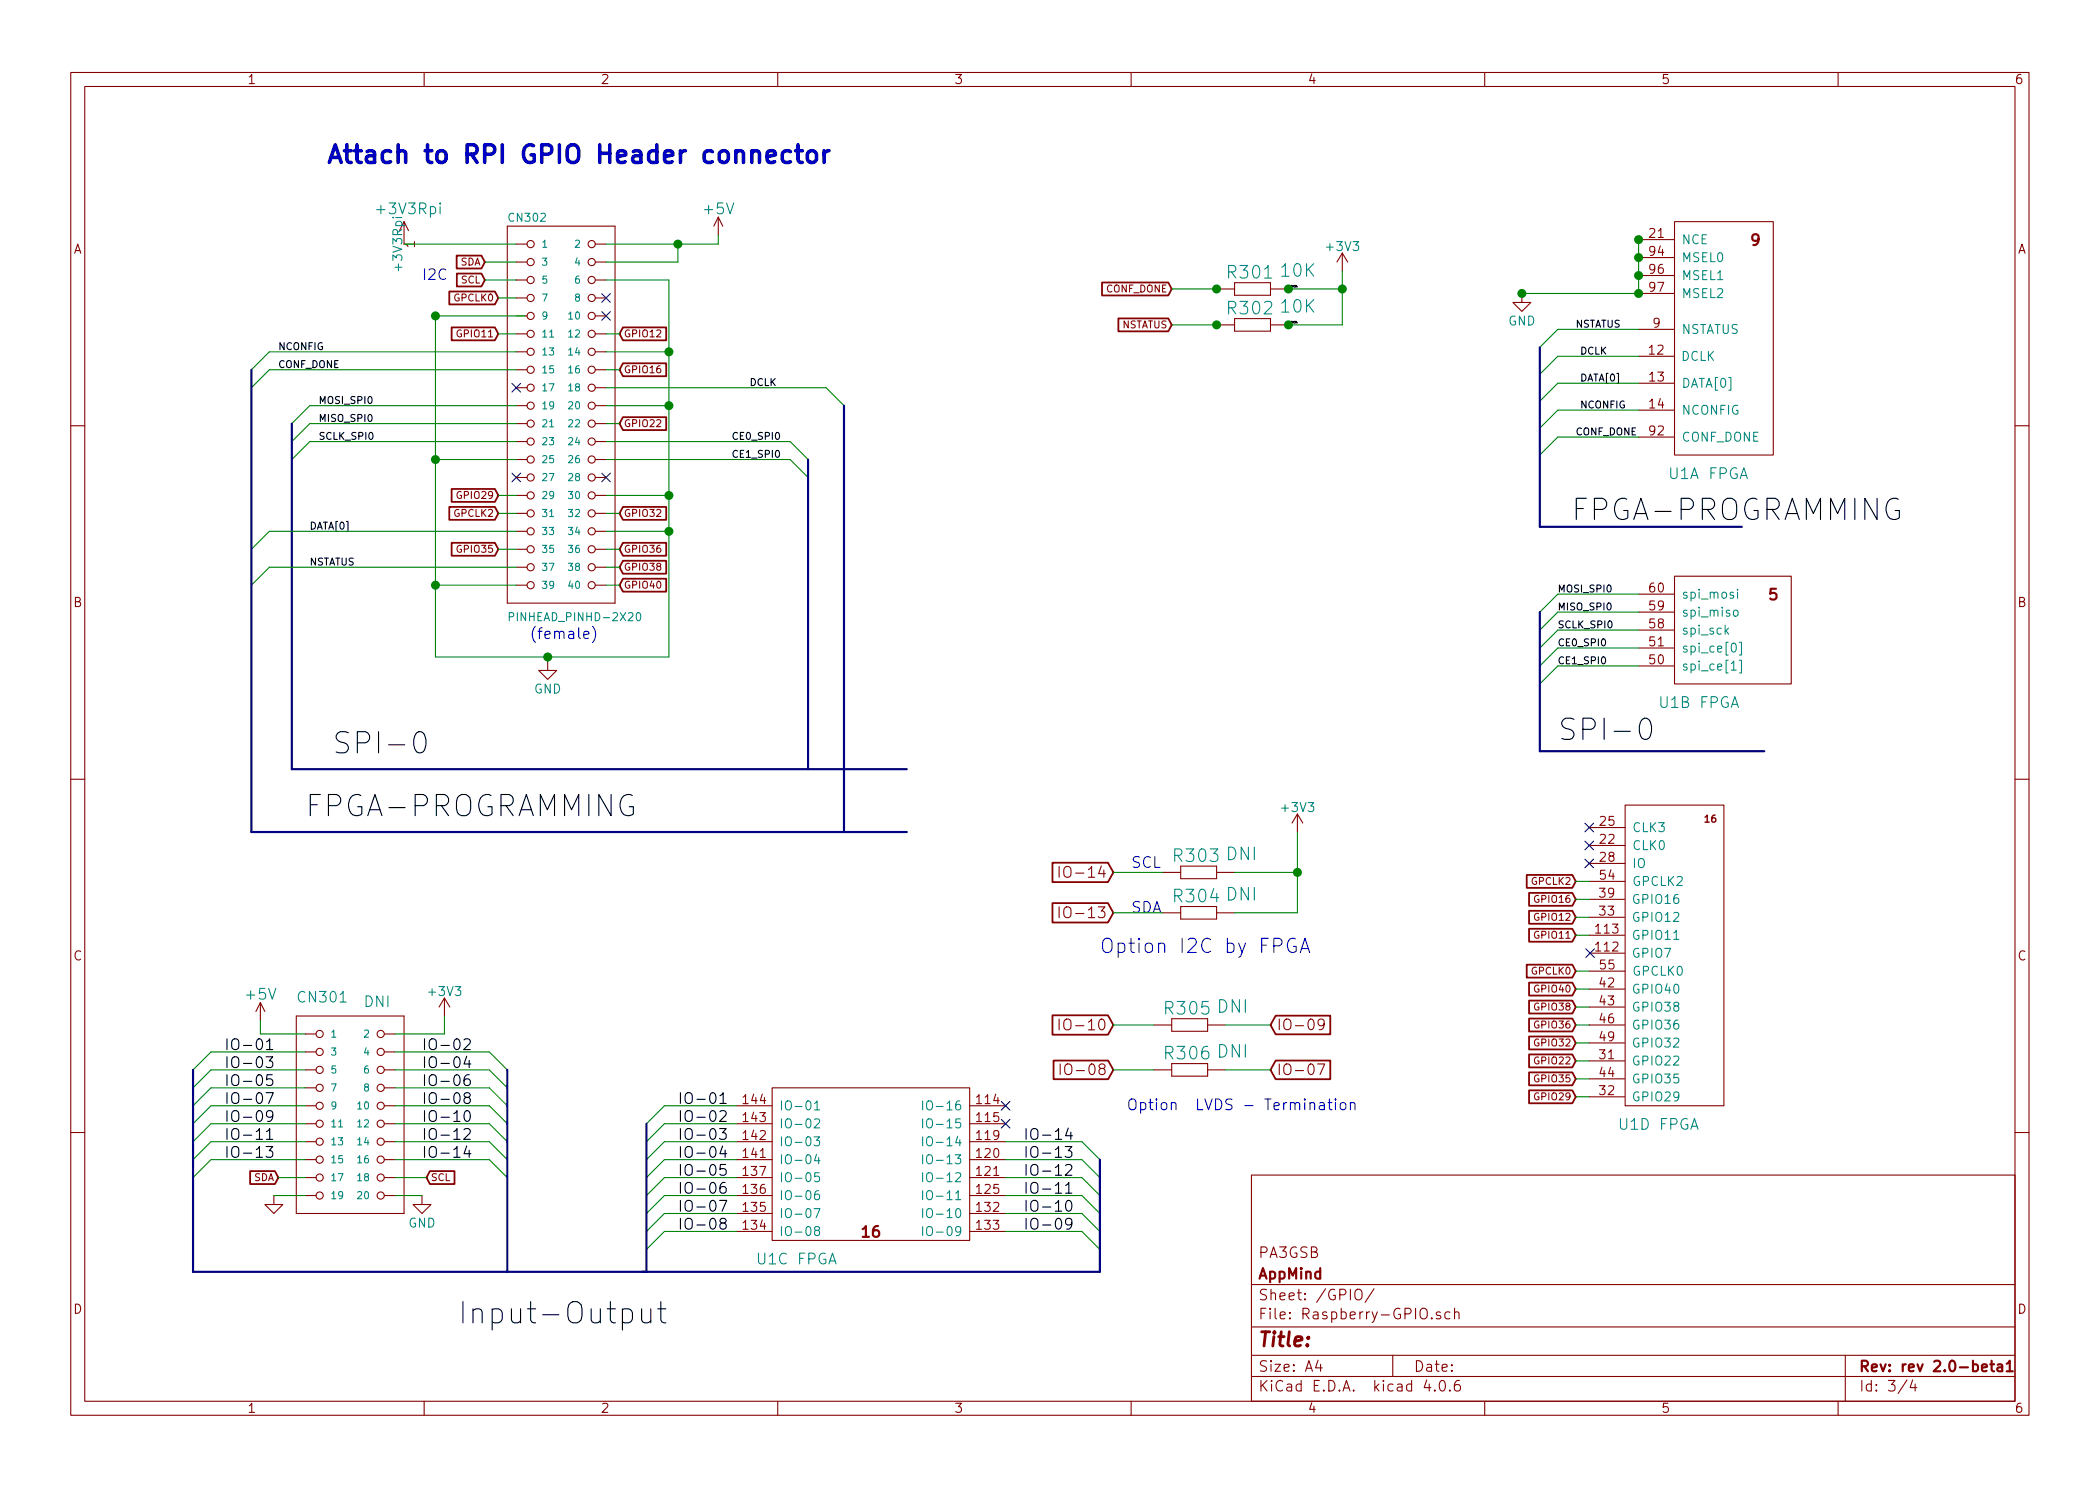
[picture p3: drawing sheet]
<svg xmlns="http://www.w3.org/2000/svg" width="297mm" height="210mm" viewBox="0 0 297 210" stroke-linecap="round" stroke-linejoin="round" font-family="sans-serif">
<g fill="none" stroke="#840000" stroke-width=".15">
<path d="M10 10.3h277v189.9h-277zM12 12.2h273v186.1h-273zM60 10.3v1.9M110 10.3v1.9M160 10.3v1.9M210 10.3v1.9M260 10.3v1.9M57.8 32.6l-.7-1.2v3.1M71.8 32h15.2v53.3h-15.2zM73 34.5h1.5M73 37.1h1.5M73 39.6h1.5"/>
<path d="M84.2 34.5h1.5M84.2 37.1h1.5M84.2 39.6h1.5M101.6 30.7v2.6M101.6 30.7l-.6 1.3M101.6 30.7l.6 1.3M174.6 40h5.1v1.8h-5.1zM189.9 35.8l-.8 1.3M189.9 35.8v2.5M189.9 35.8l.7 1.3M231.8 33.9h5.1M231.8 36.4h5.1"/>
<path d="M231.8 39h5.1M236.9 31.4h13.9v33h-13.9zM73 42.2h1.5M73 44.7h1.5M73 57.4h1.5M73 47.2h1.5M73 59.9h1.5M73 49.8h1.5M73 52.3h1.5M73 54.9h1.5M84.2 42.2h1.5M84.2 44.7h1.5"/>
<path d="M84.2 57.4h1.5M84.2 47.2h1.5M84.2 59.9h1.5M84.2 49.8h1.5M84.2 52.3h1.5M84.2 54.9h1.5M172.1 40.9h2.5M172.1 46h2.5M174.6 45.1h5.1v1.8h-5.1zM179.7 40.9h2.5M179.7 46h2.5M215.3 41.5v1.3h1.2l-1.2 1.3-1.3-1.3h1.3"/>
<path d="M231.8 46.6h5.1M231.8 50.4h5M231.8 54.2h5.1M231.8 58h5.1M231.8 41.5h5.1M10 60.2h2M73 70.1h1.5M73 72.6h1.5M73 62.5h1.5M73 75.2h1.5M73 65h1.5M73 77.7h1.5"/>
<path d="M73 67.6h1.5M84.2 70.1h1.5M84.2 72.6h1.5M84.2 62.5h1.5M84.2 75.2h1.5M84.2 65h1.5M84.2 77.7h1.5M84.2 67.6h1.5M231.8 61.8h5.1M285 60.2h2M73 82.8h1.5M73 80.3h1.5"/>
<path d="M77.5 93.6v1.3h1.2l-1.2 1.2-1.3-1.2h1.3M84.2 82.8h1.5M84.2 80.3h1.5M231.8 94.2h5.1M231.8 84.1h5.1M231.8 91.7h5.1M231.8 89.1h5.1M231.8 86.6h5.1M236.9 81.5h16.5v15.3h-16.5zM10 110.3h2M183.5 115.2l-.7 1.3M183.5 115.2v2.5"/>
<path d="M183.5 115.2l.8 1.3M224.8 119.6h5.1M224.8 117.1h5.1M229.9 113.9h13.9v42.6h-13.9zM285 110.3h2M149.8 122.6v1.5M149.8 128.3v1.5M150.5 128.5a.5 .5 0 0 1 .6-.2 .5 .5 0 0 1 .4 .5l-.1 .8a.53 .53 0 0 1-.6 .2 .53 .53 0 0 1-.3-.5zM150.7 122.7a.5 .5 0 0 1 .5-.1 .5 .5 0 0 1 .3 .5l-.1 .8a.53 .53 0 0 1-.6 .2 .53 .53 0 0 1-.3-.5v-.5zM164.5 129.2h2.5M164.5 123.4h2.5M167 122.5h5.1v1.8h-5.1z"/>
<path d="M167 128.3h5.1v1.7h-5.1zM172.1 129.2h2.5M172.1 123.4h2.5M224.8 139.9h5M224.8 129.8h5M224.8 124.7h5.1M224.8 137.4h5.1M224.8 122.2h5.1M224.8 127.2h5M224.8 134.9h5M224.8 132.3h5M36.8 141.9v2.5"/>
<path d="M36.8 141.9l-.6 1.2M36.8 141.9l.7 1.2M41.9 143.8h15.2v27.9h-15.2zM43.2 146.3h1.5M43.2 148.8h1.5M43.2 151.4h1.5M43.2 153.9h1.5M43.2 156.5h1.5M43.2 159h1.5M54.4 146.3h1.5M54.4 148.8h1.5M54.4 151.4h1.5"/>
<path d="M54.4 153.9h1.5M54.4 156.5h1.5M54.4 159h1.5M62.9 141.2l-.8 1.3M62.9 141.2v2.6M62.9 141.2l.7 1.3M104.1 156.5h5.1M104.1 159h5.1M109.2 153.9h28v21.6h-28zM137.2 156.5h5M137.2 159h5M149.8 144.2v1.5"/>
<path d="M150 150.5v1.5M150.5 144.4a.5 .5 0 0 1 .6-.2 .5 .5 0 0 1 .4 .5l-.1 .8a.53 .53 0 0 1-.6 .2 .53 .53 0 0 1-.3-.5zM150.7 150.8l.3-.3a.53 .53 0 0 1 .6 .5v.6a.51 .51 0 0 1-.8 .4 1.05 1.05 0 0 1-.1-1.2zM163.2 151.4h2.5M163.2 145h2.5M165.7 144.1h5.1v1.8h-5.1zM165.7 150.5h5.1v1.8h-5.1zM170.8 151.4h2.6M170.8 145h2.6M186.4 150.5h1l-.7 1.5M187.3 144.8l-.3 .3h-.3l-.3-.3v-.3l.2-.2 .4-.1 .2 .1a1.19 1.19 0 0 1-.2 1.3l-.4 .1M224.8 150.1h5"/>
<path d="M224.8 155.2h5M224.8 142.5h5M224.8 152.6h5M224.8 145h5M224.8 147.6h5M10 160.2h2M38.7 169.2v1.2h1.3l-1.3 1.3-1.2-1.3h1.2M43.2 169.2h1.5M43.2 161.5h1.5M43.2 164.1h1.5M43.2 166.6h1.5M54.4 169.2h1.5"/>
<path d="M54.4 161.5h1.5M54.4 164.1h1.5M54.4 166.6h1.5M59.7 169.2v1.2h1.3l-1.3 1.3-1.3-1.3h1.3M104.1 171.7h5.1M104.1 169.2h5.1M104.1 161.5h5.1M104.1 164.1h5.1M104.1 166.6h5.1M104.1 174.2h5.1M137.2 171.7h5M137.2 169.2h5"/>
<path d="M137.2 161.5h5M137.2 164.1h5M137.2 166.6h5M137.2 174.2h5M177 166.3h108v32h-108zM285 160.2h2M60 198.3v1.9M110 198.3v1.9M160 198.3v1.9M177 194.8h108M177 191.8h108M177 187.8h108"/>
<path d="M177 181.8h108M186.4 192.5l-.3 1h.9M186.8 193v1M191.7 182.6l.3-.2a.53 .53 0 0 1 .7 .5v.5a.51 .51 0 0 1-.8 .4 1.05 1.05 0 0 1-.2-1.2zM194.4 182.3l-1.3 2M197 191.8v3M201.8 195.2l-.4 1.1h1M202.5 186.5h.1l-.1 .1-.1-.1h.1v.1M202.9 196.7h.1l-.1 .1v-.1v.1M203.7 185.7a.37 .37 0 0 0-.6 .1v.1a.54 .54 0 0 0 .6 .3l.1 .1-.1 .2-.1 .1-.5-.1M203.8 195.4a.34 .34 0 0 1 .6 .2 .77 .77 0 0 1-.5 1.2 .97 .97 0 0 1-.1-1.4zM205.1 196.7h.1l-.1 .1-.1-.1h.1v.1"/>
<path d="M205.1 185.7l-.5-.1-.2 .3v.6l.2 .1 .5-.1M205.7 185.7a.38 .38 0 0 1 .7 .1v.8M205.7 185.1v1.5M206.4 195.3a.59 .59 0 0 0-.7 .7l.1 .7 .2 .1h.3l.2-.1 .1-.5-.2-.2-.4-.1-.3 .3M210 198.3v1.9M260 198.3v1.9M261 191.8v6.5M269.7 195.2l-1.2 2M270.5 195.2l-.3 1.1h.9M270.9 195.8v1"/>
<circle cx="75.1" cy="37.1" r=".51"/>
<circle cx="75.1" cy="34.5" r=".51"/>
<circle cx="75.1" cy="39.6" r=".51"/>
<circle cx="83.7" cy="34.5" r=".51"/>
<circle cx="83.7" cy="39.6" r=".51"/>
<circle cx="83.7" cy="37.1" r=".51"/>
<circle cx="75.1" cy="57.4" r=".51"/>
<circle cx="75.1" cy="42.2" r=".51"/>
<circle cx="75.1" cy="54.9" r=".51"/>
<circle cx="75.1" cy="44.7" r=".51"/>
<circle cx="75.1" cy="49.8" r=".51"/>
<circle cx="75.1" cy="52.3" r=".51"/>
<circle cx="75.1" cy="47.2" r=".51"/>
<circle cx="75.1" cy="59.9" r=".51"/>
<circle cx="83.7" cy="49.8" r=".51"/>
<circle cx="83.7" cy="52.3" r=".51"/>
<circle cx="83.7" cy="42.2" r=".51"/>
<circle cx="83.7" cy="59.9" r=".51"/>
<circle cx="83.7" cy="54.9" r=".51"/>
<circle cx="83.7" cy="44.7" r=".51"/>
<circle cx="83.7" cy="47.2" r=".51"/>
<circle cx="83.7" cy="57.4" r=".51"/>
<circle cx="75.1" cy="77.7" r=".51"/>
<circle cx="75.1" cy="70.1" r=".51"/>
<circle cx="75.1" cy="75.2" r=".51"/>
<circle cx="75.1" cy="62.5" r=".51"/>
<circle cx="75.1" cy="72.6" r=".51"/>
<circle cx="75.1" cy="67.6" r=".51"/>
<circle cx="75.1" cy="65" r=".51"/>
<circle cx="83.7" cy="70.1" r=".51"/>
<circle cx="83.7" cy="62.5" r=".51"/>
<circle cx="83.7" cy="75.2" r=".51"/>
<circle cx="83.7" cy="65" r=".51"/>
<circle cx="83.7" cy="67.6" r=".51"/>
<circle cx="83.7" cy="72.6" r=".51"/>
<circle cx="83.7" cy="77.7" r=".51"/>
<circle cx="75.1" cy="80.3" r=".51"/>
<circle cx="75.1" cy="82.8" r=".51"/>
<circle cx="83.7" cy="80.3" r=".51"/>
<circle cx="83.7" cy="82.8" r=".51"/>
<circle cx="45.2" cy="148.8" r=".51"/>
<circle cx="45.2" cy="153.9" r=".51"/>
<circle cx="45.2" cy="146.3" r=".51"/>
<circle cx="45.2" cy="151.4" r=".51"/>
<circle cx="45.2" cy="156.5" r=".51"/>
<circle cx="45.2" cy="159" r=".51"/>
<circle cx="53.8" cy="156.5" r=".51"/>
<circle cx="53.8" cy="146.3" r=".51"/>
<circle cx="53.8" cy="151.4" r=".51"/>
<circle cx="53.8" cy="148.8" r=".51"/>
<circle cx="53.8" cy="153.9" r=".51"/>
<circle cx="53.8" cy="159" r=".51"/>
<circle cx="45.2" cy="169.2" r=".51"/>
<circle cx="45.2" cy="161.5" r=".51"/>
<circle cx="45.2" cy="164.1" r=".51"/>
<circle cx="45.2" cy="166.6" r=".51"/>
<circle cx="53.8" cy="161.5" r=".51"/>
<circle cx="53.8" cy="166.6" r=".51"/>
<circle cx="53.8" cy="169.2" r=".51"/>
<circle cx="53.8" cy="164.1" r=".51"/>
</g>
<path d="M281.5 193h.6M281.7 192.5v1.3l.2 .2h.2M282.6 193.1l.1-.1 .5 .1v.9M283.2 193.4l-.5 .1-.2 .2 .1 .2 .1 .1 .5-.1M283.8 193l.5-.5v1.5M283.8 194h.9" fill="none" stroke="#840000" stroke-width=".3"/>
<path d="M183.3 40.6l.1-.2 .1 .2M183.3 45.7l.1-.2 .1 .2M183.3 40.6h.2M183.3 45.6h.2" fill="none" stroke="#000" stroke-width=".14"/>
<g fill="none" stroke="#000" stroke-width=".15">
<path d="M268.5 70.7a1.16 1.16 0 0 0-1.7 1.1 1.28 1.28 0 0 0 .3 1.3 1.28 1.28 0 0 0 1.4 .3l.2-.2v-1h-.6M59 103.7a.7 .7 0 0 1 1.1 .4 2.31 2.31 0 0 1-.3 2.3 .73 .73 0 0 1-1.1-.4 2.28 2.28 0 0 1 .3-2.3zM89.4 112.6a1.16 1.16 0 0 0-1.7 1.1 1.28 1.28 0 0 0 .4 1.4 1.28 1.28 0 0 0 1.3 .2l.2-.2v-1h-.6M232.3 101.8a.7 .7 0 0 1 1.2 .4 2.31 2.31 0 0 1-.3 2.3 .73 .73 0 0 1-1.2-.4 2.28 2.28 0 0 1 .3-2.3zM37.6 149.5h1l-.5 .6a.44 .44 0 0 1 .5 .3v.4l-.2 .2h-.6l-.2-.1M37.6 154.6h1.1l-.7 1.5M37.7 147.4l.5-.4v1.5M37.7 148.5h.9M38.5 152.1h-.7l-.1 .7 .2-.2 .5 .1 .2 .2v.4l-.3 .3h-.4l-.2-.2M38.6 157.8a.48 .48 0 0 1-.5 .3 .48 .48 0 0 1-.4-.3l.1-.5a.48 .48 0 0 1 .7 0 1 1 0 0 1-.3 1.4h-.4M65.6 147.1l.3-.1h.3l.2 .1 .1 .3-.1 .2-.8 .9h.9M65.6 159.8l.3-.1h.3l.2 .1 .1 .3-.1 .2-.8 .9h.9"/>
<path d="M65.9 157.2a.36 .36 0 0 1 .5 .2 .77 .77 0 0 1-.4 1.3 .98 .98 0 0 1-.1-1.5zM65.9 155.3l-.3-.3 .1-.2a.48 .48 0 0 1 .7 0l.1 .2-.3 .3a.47 .47 0 0 0-.6 .2v.3a.48 .48 0 0 0 .5 .3 .48 .48 0 0 0 .4-.3v-.3l-.3-.2M66 149.4l-.4 1.1h1M66.4 152.1a.62 .62 0 0 0-.8 .6v.6a.48 .48 0 0 0 .5 .3 .48 .48 0 0 0 .4-.3v-.4a.48 .48 0 0 0-.4-.3 .48 .48 0 0 0-.5 .3M66.4 150v1M101.8 159.7h.9l-.5 .6a.44 .44 0 0 1 .5 .2v.4l-.1 .2-.6 .1-.2-.1M101.8 157.3l.3-.2h.3l.2 .2 .1 .3-.1 .2-.8 .9h.9M101.8 155l.5-.4v1.5M101.8 156.1h.9M151.1 159.6l-.4 1.1h1M37.6 162.2h1l-.5 .6a.44 .44 0 0 1 .5 .3v.4l-.2 .2h-.6l-.2-.1M37.7 160.1l.5-.4v1.5"/>
<path d="M37.7 161.2h.9M66 162.1l-.4 1.1h1M66.4 162.7v1M101.8 169.8h1l-.7 1.6M102.1 173l-.3-.3 .1-.2a.48 .48 0 0 1 .7 0l.1 .2-.3 .3a.47 .47 0 0 0-.6 .3v.3a.48 .48 0 0 0 .5 .3 .48 .48 0 0 0 .4-.3v-.3l-.3-.3M102.2 162.1l-.4 1.1h1M102.6 167.3a.62 .62 0 0 0-.8 .7v.5a.48 .48 0 0 0 .5 .3 .48 .48 0 0 0 .4-.3v-.3a.48 .48 0 0 0-.4-.3 .48 .48 0 0 0-.5 .3M102.6 162.7v1M102.6 164.8h-.7l-.1 .7 .3-.2 .5 .1 .1 .2v.4l-.3 .3h-.3l-.3-.2M150.7 162.2h.9l-.5 .6a.44 .44 0 0 1 .5 .3v.4l-.1 .2h-.6l-.2-.1M150.7 164.9l.3-.1h.3l.2 .1 .1 .3-.1 .2-.8 .9h.9M150.7 167.7l.5-.4v1.5"/>
<path d="M150.7 168.8h.9M150.9 170a.36 .36 0 0 1 .4-.2 .36 .36 0 0 1 .2 .3 .77 .77 0 0 1-.4 1.3 .89 .89 0 0 1-.2-1.4zM151.5 160.2v1M151.6 173a.48 .48 0 0 1-.4 .3 .48 .48 0 0 1-.5-.3l.1-.5a.48 .48 0 0 1 .7 0 1 1 0 0 1-.3 1.4h-.3M88 185.3l.3-.1h.6l.3 .1 .3 .4v.9l-.3 .4-.3 .2h-.6l-.3-.2M90.8 185.2v1.6l.1 .2a.84 .84 0 0 0 1.1-.1M92 185.2v2M93 185.2h1.2M93.5 184.2v2.6l.1 .2 .6 .2"/>
</g>
<g fill="none" stroke="#008400" stroke-width=".15">
<path d="M57.1 34.5h15.9M68.6 37.1h4.4M68.6 39.6h4.4M85.7 39.6h8.9v53.4h-33v-48.3h12.7M95.9 34.5v2.6h-10.2M101.6 33.3v1.2h-15.9M189.9 38.3v7.7h-7.7M231.8 33.9v7.6h-16.5M70.5 42.2h2.5M70.5 47.2h2.5M73 57.4h-29.2l-2.5 2.5M73 59.9h-29.2l-2.5 2.6"/>
<path d="M73 49.8h-34.9l-2.5 2.5M73 52.3h-34.9l-2.5 2.6M85.7 54.9h31.1l2.6 2.5M85.7 57.4h8.9M85.7 59.9h1.9M85.7 49.8h8.9M85.7 52.3h1.9M85.7 47.2h1.9M165.7 46h6.4M165.7 40.9h6.4M182.2 40.9h7.7M231.8 46.6h-11.5l-2.5 2.5"/>
<path d="M231.8 50.4h-11.5l-2.5 2.6M231.8 54.2h-11.5l-2.5 2.6M231.8 58h-11.5l-2.5 2.6M61.6 65h11.4M70.5 70.1h2.5M70.5 77.7h2.5M70.5 72.6h2.5M73 62.5h-29.2l-2.5 2.5M73 75.2h-34.9l-2.5 2.5M85.7 62.5h26.1l2.5 2.5M85.7 65h26.1l2.5 2.6M85.7 75.2h8.9"/>
<path d="M85.7 70.1h8.9M85.7 77.7h1.9M85.7 72.6h1.9M231.8 61.8h-11.5l-2.5 2.6M61.6 82.8h11.4M73 80.3h-34.9l-2.5 2.5M77.5 93v.6M85.7 80.3h1.9M85.7 82.8h1.9M231.8 84.1h-11.5l-2.5 2.5M231.8 86.6h-11.5l-2.5 2.5M231.8 89.1h-11.5l-2.5 2.6"/>
<path d="M231.8 91.7h-11.5l-2.5 2.5M231.8 94.2h-11.5l-2.5 2.6M183.5 117.7v11.5h-8.9M157.5 129.2h7M157.5 123.4h7M174.6 123.4h8.9M222.9 137.4h1.9M222.9 139.9h1.9M222.9 132.3h1.9M222.9 129.8h1.9M222.9 127.2h1.9M222.9 124.7h1.9"/>
<path d="M36.8 144.4v1.9h6.4M43.2 148.8h-13.4l-2.5 2.6M43.2 151.4h-13.4l-2.5 2.5M43.2 153.9h-13.4l-2.5 2.6M43.2 156.5h-13.4l-2.5 2.5M43.2 159h-13.4l-2.5 2.5M55.9 148.8h13.3l2.6 2.6M55.9 151.4h13.3l2.6 2.5M55.9 153.9h13.3l2.6 2.6M55.9 156.5h13.3l2.6 2.5M55.9 159h13.3l2.6 2.5M62.9 143.8v2.5h-7"/>
<path d="M104.1 156.5h-10.1l-2.6 2.5M104.1 159h-10.1l-2.6 2.5M157.5 151.4h5.7M157.5 145h5.7M173.4 151.4h6.3M173.4 145h6.3M222.9 142.5h1.9M222.9 145h1.9M222.9 147.6h1.9M222.9 150.1h1.9M222.9 152.6h1.9M222.9 155.2h1.9"/>
<path d="M38.7 169.2h4.5M39.4 166.6h3.8M43.2 161.5h-13.4l-2.5 2.6M43.2 164.1h-13.4l-2.5 2.5M55.9 164.1h13.3l2.6 2.5M55.9 161.5h13.3l2.6 2.6M55.9 169.2h3.8M55.9 166.6h4.4M104.1 161.5h-10.1l-2.6 2.6M104.1 164.1h-10.1l-2.6 2.5M104.1 166.6h-10.1l-2.6 2.6M104.1 169.2h-10.1l-2.6 2.5"/>
<path d="M104.1 171.7h-10.1l-2.6 2.5M104.1 174.2h-10.1l-2.6 2.6M142.2 161.5h10.8l2.6 2.6M142.2 164.1h10.8l2.6 2.5M142.2 166.6h10.8l2.6 2.6M142.2 169.2h10.8l2.6 2.5M142.2 171.7h10.8l2.6 2.5M142.2 174.2h10.8l2.6 2.6"/>
</g>
<g fill="none" stroke="#008484" stroke-width=".15">
<path d="M72 87.3l.6-.1 .1-.1-.1-.3-.1-.1h-.5v1.1M90.1 86.8l.3-.1a.74 .74 0 0 1 0 1.1 .63 .63 0 0 1-.3-1zM244.1 89.2l.4 .5M244.5 88.9l-.5 .5M244.9 94.8h.7M245 91.1l.3-.1a.72 .72 0 0 1-.1 1.3l-.2-.2-.1-.3zM245.2 86.5a.34 .34 0 0 1 .4-.2 .34 .34 0 0 1 .2 .3v.5a.32 .32 0 0 1-.4 .1 .32 .32 0 0 1-.2-.3zM245.8 83.4v.1M245.8 83.8v.9M246 93.4h.3v1.8h-.3M246 90.9h.3v1.8h-.3M115.2 158.4l.5-.1 .2 .1v.3v.1l-.8 .8h.8"/>
<path d="M115.2 156.1l.4-.3v1.2M115.2 157h.7M130.5 155.8v1.2M130.5 158.3v1.3M131.1 156a.44 .44 0 0 1 .6-.2 .83 .83 0 0 1-.1 1.2 .44 .44 0 0 1-.5-.4zM131.2 158.4h.5a.83 .83 0 0 1-.1 1.2 .44 .44 0 0 1-.5-.4v-.7zM115.1 160.9h.8l-.4 .4 .4 .1v.6l-.2 .1h-.4l-.2-.1M115.1 171h.9l-.6 1.3M115.4 174.1l-.2-.2 .1-.2 .1-.1 .5 .1v.3l-.6 .1-.1 .2 .1 .4 .1 .1h.3l.2-.2v-.4l-.2-.1M115.5 163.3l-.3 .9h.8M115.8 168.5a.47 .47 0 0 0-.6 .5v.5l.1 .2h.4l.2-.1v-.4l-.1-.2h-.4l-.2 .2M115.8 163.8v.9"/>
<path d="M115.9 165.9h-.6l-.1 .6 .2-.1 .5 .1v.6l-.2 .1h-.3l-.2-.1M130.5 160.9v1.2M130.5 163.4v1.3M130.5 165.9v1.3M130.5 168.5v1.2M130.5 171v1.3M130.5 173.6v1.2M131.1 163.6a.44 .44 0 0 1 .6-.2 .83 .83 0 0 1-.1 1.3 .44 .44 0 0 1-.5-.5zM131.1 166.1a.44 .44 0 0 1 .6-.1 .83 .83 0 0 1-.1 1.2 .44 .44 0 0 1-.5-.4zM131.1 171.2a.44 .44 0 0 1 .6-.1 .83 .83 0 0 1-.1 1.2 .44 .44 0 0 1-.5-.4zM131.1 173.7a.44 .44 0 0 1 .6-.1 .83 .83 0 0 1-.1 1.2 .44 .44 0 0 1-.5-.4zM131.1 168.7a.44 .44 0 0 1 .6-.2 .83 .83 0 0 1-.1 1.2 .44 .44 0 0 1-.5-.4z"/>
<path d="M131.1 161a.44 .44 0 0 1 .6-.1 .83 .83 0 0 1-.1 1.2 .44 .44 0 0 1-.5-.4z"/>
</g>
<path d="M108.5 22.2l1.2-.3-.1-.4-.3-.2h-.4l-.3 .2-.1 .2v.9l.1 .3 .3 .1 .7-.1M111.8 21.5l-.2-.2h-.5l-.4 .3-.1 .2v.7l.1 .3a.82 .82 0 0 0 1.1 .1M112.5 21.3h1M112.9 20.5v2.1l.1 .3 .5 .1M114.3 21.6a.69 .69 0 0 1 1.2 .2v.7a.68 .68 0 0 1-.7 .5 .68 .68 0 0 1-.6-.5v-.7zM116.6 21.3v1.7M117.3 21.3a.68 .68 0 0 0-.7 .5" fill="none" stroke="#0000c2" stroke-width=".51"/>
<g fill="none" stroke="#000084" stroke-width=".15">
<path d="M72.4 54.2l1.2 1.3M73.6 54.2l-1.2 1.3M85.1 41.5l1.2 1.3M85.1 44.1l1.2 1.2M86.3 41.5l-1.2 1.3M86.3 44.1l-1.2 1.2M72.4 66.9l1.2 1.3M73.6 66.9l-1.2 1.3M85.1 66.9l1.2 1.3M86.3 66.9l-1.2 1.3M224.2 119l1.2 1.2M224.2 116.5l1.2 1.2"/>
<path d="M225.4 119l-1.2 1.2M225.4 116.5l-1.2 1.2M224.2 121.6l1.2 1.2M224.3 134.3l1.2 1.2M225.4 121.6l-1.2 1.2M225.5 134.3l-1.2 1.2M141.6 155.8l1.2 1.3M141.6 158.4l1.2 1.2M142.8 155.8l-1.2 1.3M142.8 158.4l-1.2 1.2"/>
</g>
<g fill="none" stroke="#840000" stroke-width=".25">
<path d="M64.6 36.2h3.5l.5 .9-.5 .9h-3.5zM64.6 38.7h3.5l.5 .9-.5 .9h-3.5zM155.9 40h9.4l.4 .9-.4 .9h-9.4zM63.6 41.2h6.4l.5 1-.5 .9h-6.4zM63.9 46.3h6.1l.5 .9-.5 1h-6.1zM88.1 46.3h6.1v1.9h-6.1l-.5-1zM88.1 51.4h6.1v1.8h-6.1l-.5-.9zM88.1 59h6.1v1.9h-6.1l-.5-1zM158.2 45.1h7.1l.4 .9-.4 .9h-7.1zM63.6 71.7h6.4l.5 .9-.5 1h-6.4zM63.9 69.2h6.1l.5 .9-.5 .9h-6.1zM63.9 76.8h6.1l.5 .9-.5 .9h-6.1z"/>
<path d="M88.1 71.7h6.1v1.9h-6.1l-.5-1zM88.1 76.8h6.1v1.8h-6.1l-.5-.9zM88.1 79.3h6.1v1.9h-6.1l-.5-.9zM88.1 81.9h6.1v1.8h-6.1l-.5-.9zM148.9 127.8h7.8l.8 1.4-.8 1.3h-7.8zM148.9 122.1h7.8l.8 1.3-.8 1.4h-7.8zM216 136.5h6.4l.5 .9-.5 .9h-6.4zM216 123.8h6.4l.5 .9-.5 .9h-6.4zM216.3 139h6.1l.5 .9-.5 1h-6.1zM216.3 131.4h6.1l.5 .9-.5 .9h-6.1zM216.3 128.9h6.1l.5 .9-.5 .9h-6.1zM216.3 126.3h6.1l.5 .9-.5 1h-6.1z"/>
<path d="M148.9 143.7h7.8l.8 1.3-.8 1.4h-7.8zM149 150.1h7.7l.8 1.3-.8 1.3h-7.7zM180.4 143.7h7.8v2.6h-7.8l-.7-1.3zM180.4 150.1h7.8v2.6h-7.8l-.7-1.3zM216.3 141.6h6.1l.5 .9-.5 .9h-6.1zM216.3 144.1h6.1l.5 .9-.5 .9h-6.1zM216.3 146.7h6.1l.5 .9-.5 .9h-6.1zM216.3 149.2h6.1l.5 .9-.5 .9h-6.1zM216.3 151.7h6.1l.5 .9-.5 1h-6.1zM216.3 154.3h6.1l.5 .9-.5 .9h-6.1zM35.4 165.7h3.5l.5 .9-.5 .9h-3.5zM60.8 165.7h3.5v1.8h-3.5l-.5-.9z"/>
</g>
<g fill="none" stroke="#0000c2" stroke-width=".15">
<path d="M83.8 88.6a1.75 1.75 0 0 1 0 2.3M183.2 132.9a.77 .77 0 0 0-.8 0 .77 .77 0 0 0-.3 .7 .85 .85 0 0 0 .2 .9 .85 .85 0 0 0 .9 .2l.1-.1v-.7h-.3M183.9 134.8l.7-2 .6 2M184.1 134.2h1M186.7 156.1l.1-.1 .4 .1 .1 .9M187.3 156.4h-.5a.3 .3 0 0 0-.2 .3 .3 .3 0 0 0 .2 .3l.5-.1M187.8 156h.6M188 155.5v1.3l.1 .1 .3 .1M188.9 155.5l-.1 .1h.1h.1l-.1-.1v.1M188.9 156v1M189.6 156.2a.42 .42 0 0 1 .5-.2 .42 .42 0 0 1 .3 .3v.4a.43 .43 0 0 1-.4 .3 .43 .43 0 0 1-.4-.3zM191 156.2a.38 .38 0 0 1 .7 0v.8"/>
<path d="M191 156v1"/>
</g>
<g fill="#008400" stroke="#008400" stroke-width=".25">
<circle cx="61.6" cy="65" r=".51"/>
<circle cx="61.6" cy="44.7" r=".51"/>
<circle cx="61.6" cy="82.8" r=".51"/>
<circle cx="94.6" cy="75.2" r=".51"/>
<circle cx="94.6" cy="70.1" r=".51"/>
<circle cx="94.6" cy="57.4" r=".51"/>
<circle cx="94.6" cy="49.8" r=".51"/>
<circle cx="182.2" cy="40.9" r=".51"/>
<circle cx="189.9" cy="40.9" r=".51"/>
<circle cx="182.2" cy="46" r=".51"/>
<circle cx="95.9" cy="34.5" r=".51"/>
<circle cx="231.8" cy="36.4" r=".51"/>
<circle cx="231.8" cy="39" r=".51"/>
<circle cx="231.8" cy="41.5" r=".51"/>
<circle cx="231.8" cy="33.9" r=".51"/>
<circle cx="215.3" cy="41.5" r=".51"/>
<circle cx="172.1" cy="40.9" r=".51"/>
<circle cx="172.1" cy="46" r=".51"/>
<circle cx="77.5" cy="93" r=".51"/>
<circle cx="183.5" cy="123.4" r=".51"/>
</g>
<path d="M35.6 52.3v65.4h92.7M41.3 59.9v48.9h87M119.4 57.4v60.3M217.8 49.1v25.4h28.6M114.3 65v43.8M217.8 86.6v19.7h31.8M27.3 151.4v28.6h128.3v-15.9M71.8 151.4v28.6M91.4 159v21" fill="none" stroke="#000084" stroke-width=".3"/>
<g font-size="4.2">
<text x="222.2" y="73.7">FPGA-PROGRAMMING</text>
<text x="47" y="106.7">SPI-0</text>
<text x="220.3" y="104.8">SPI-0</text>
<text x="43.2" y="115.6">FPGA-PROGRAMMING</text>
<text x="64.8" y="187.3">Input-Output</text>
</g>
<text font-size="3.5" fill="#0000c2" x="46.4" y="23.1">Attach to RPI GPIO Header connector</text>
<text font-size="2.8" fill="#0000c2" x="155.6" y="134.9">Option I2C by FPGA</text>
<text font-size="2.8" fill="#840000" x="178" y="190.5">Title:</text>
<g font-size="2.5" fill="#008484">
<text x="173.8" y="39.4">R301</text>
<text x="181.3" y="39.2">10K</text>
<text x="173.8" y="44.5">R302</text>
<text x="181.3" y="44.2">10K</text>
<text x="166.2" y="122">R303 DNI</text>
<text x="166.2" y="127.7">R304 DNI</text>
<text x="164.9" y="143.6">R305 DNI</text>
<text x="164.9" y="149.9">R306 DNI</text>
</g>
<g font-size="2.1" fill="#008484">
<text x="53.6" y="30.3">+3V3Rpi</text>
<text x="99.7" y="30.3">+5V</text>
<text x="236" y="67.8">U1A FPGA</text>
<text x="234.7" y="100.2">U1B FPGA</text>
<text x="34.9" y="141.4">+5V</text>
<text x="42.3" y="141.9">CN301</text>
<text x="51.5" y="142.5">DNI</text>
<text x="229" y="159.9">U1D FPGA</text>
<text x="107.1" y="178.9">U1C FPGA</text>
</g>
<g font-size="2.1" fill="#840000">
<text x="247.7" y="34.7">9</text>
<text x="250.2" y="84.9">5</text>
<text x="151.3" y="124.2">IO-14</text>
<text x="151.3" y="129.9">IO-13</text>
<text x="151.3" y="145.8">IO-10</text>
<text x="180.6" y="145.8">IO-09</text>
<text x="151.4" y="152.1">IO-08</text>
<text x="180.6" y="152.1">IO-07</text>
<text x="122" y="175.1">16</text>
<text x="178" y="178">PA3GSB</text>
<text x="178" y="184">Sheet: /GPIO/</text>
<text x="178" y="181">AppMind</text>
<text x="178" y="186.7">File: Raspberry-GPIO.sch</text>
<text x="178" y="196.9">KiCad E.D.A. kicad 4.0.6</text>
<text x="178" y="194.1">Size: A4</text>
<text x="200" y="194.1">Date:</text>
<text x="263" y="194.1">Rev: rev 2.0-beta1</text>
<text x="263" y="196.9">Id: 3/4</text>
</g>
<g font-size="2.1" fill="#0000c2">
<text x="59.7" y="39.6">I2C</text>
<text x="74.9" y="90.4">(female)</text>
<text x="160" y="122.8">SCL</text>
<text x="160" y="129.2">SDA</text>
<text x="159.4" y="157.1">Option LVDS - Termination</text>
</g>
<g font-size="2.1">
<text x="31.7" y="148.6">IO-01</text>
<text x="59.7" y="148.6">IO-02</text>
<text x="31.7" y="151.1">IO-03</text>
<text x="31.7" y="153.7">IO-05</text>
<text x="59.7" y="151.1">IO-04</text>
<text x="59.7" y="153.7">IO-06</text>
<text x="31.7" y="156.2">IO-07</text>
<text x="31.7" y="158.7">IO-09</text>
<text x="31.7" y="161.3">IO-11</text>
<text x="59.7" y="156.2">IO-08</text>
<text x="59.7" y="158.7">IO-10</text>
<text x="59.7" y="161.3">IO-12</text>
<text x="95.9" y="158.7">IO-02</text>
<text x="95.9" y="161.3">IO-03</text>
<text x="95.9" y="156.2">IO-01</text>
<text x="144.8" y="161.3">IO-14</text>
<text x="31.7" y="163.8">IO-13</text>
<text x="59.7" y="163.8">IO-14</text>
<text x="95.9" y="163.8">IO-04</text>
<text x="95.9" y="166.4">IO-05</text>
<text x="144.8" y="163.8">IO-13</text>
<text x="144.8" y="166.4">IO-12</text>
<text x="95.9" y="168.9">IO-06</text>
<text x="95.9" y="171.4">IO-07</text>
<text x="95.9" y="174">IO-08</text>
<text x="144.8" y="168.9">IO-11</text>
<text x="144.8" y="171.4">IO-10</text>
<text x="144.8" y="174">IO-09</text>
</g>
<g font-size="1.8" fill="#840000">
<text x="35" y="11.9">1</text>
<text x="85" y="11.9">2</text>
<text x="135" y="11.9">3</text>
<text x="185" y="11.9">4</text>
<text x="235" y="11.9">5</text>
<text x="285" y="11.9">6</text>
<text x="10.4" y="35.9">A</text>
<text x="58.7" y="35" transform="rotate(-90 58.7 35)">1</text>
<text x="233.3" y="33.6">21</text>
<text x="285.4" y="35.9">A</text>
<text x="233.3" y="36.2">94</text>
<text x="233.3" y="38.7">96</text>
<text x="233.3" y="41.3">97</text>
<text x="233.8" y="46.3">9</text>
<text x="233.3" y="50.2">12</text>
<text x="233.3" y="54">13</text>
<text x="233.3" y="57.8">14</text>
<text x="233.3" y="61.6">92</text>
<text x="233.3" y="83.8">60</text>
<text x="10.4" y="85.9">B</text>
<text x="233.3" y="88.9">58</text>
<text x="233.3" y="86.4">59</text>
<text x="285.4" y="85.9">B</text>
<text x="233.3" y="94">50</text>
<text x="233.3" y="91.4">51</text>
<text x="226.4" y="119.4">22</text>
<text x="226.4" y="116.8">25</text>
<text x="226.4" y="124.5">54</text>
<text x="226.4" y="121.9">28</text>
<text x="226.3" y="129.5">33</text>
<text x="226.3" y="127">39</text>
<text x="10.4" y="135.9">C</text>
<text x="225.8" y="134.6">112</text>
<text x="225.8" y="132.1">113</text>
<text x="226.4" y="137.2">55</text>
<text x="285.4" y="135.9">C</text>
<text x="226.3" y="139.7">42</text>
<text x="226.3" y="142.2">43</text>
<text x="226.3" y="149.9">31</text>
<text x="226.3" y="144.8">46</text>
<text x="226.3" y="147.3">49</text>
<text x="226.3" y="154.9">32</text>
<text x="226.3" y="152.4">44</text>
<text x="105.2" y="161.3">142</text>
<text x="105.2" y="158.7">143</text>
<text x="105.2" y="156.2">144</text>
<text x="138.2" y="156.2">114</text>
<text x="138.2" y="158.7">115</text>
<text x="138.2" y="161.3">119</text>
<text x="105.2" y="163.8">141</text>
<text x="105.2" y="166.4">137</text>
<text x="138.2" y="163.8">120</text>
<text x="138.2" y="166.4">121</text>
<text x="105.2" y="174">134</text>
<text x="105.2" y="171.4">135</text>
<text x="105.2" y="168.9">136</text>
<text x="138.2" y="171.4">132</text>
<text x="138.2" y="174">133</text>
<text x="138.2" y="168.9">125</text>
<text x="10.4" y="185.9">D</text>
<text x="285.4" y="185.9">D</text>
<text x="35" y="199.9">1</text>
<text x="85" y="199.9">2</text>
<text x="135" y="199.9">3</text>
<text x="185" y="199.9">4</text>
<text x="235" y="199.9">5</text>
<text x="285" y="199.9">6</text>
</g>
<g font-size="1.8" fill="#008484">
<text x="187.8" y="35.5">+3V3</text>
<text x="237.9" y="34.5">NCE</text>
<text x="56.9" y="38" transform="rotate(-90 56.9 38)">+3V3Rpi</text>
<text x="237.9" y="37.1">MSEL0</text>
<text x="237.9" y="39.6">MSEL1</text>
<text x="213.3" y="46">GND</text>
<text x="237.9" y="47.2">NSTATUS</text>
<text x="237.9" y="42.2">MSEL2</text>
<text x="237.8" y="51">DCLK</text>
<text x="237.9" y="54.9">DATA[0]</text>
<text x="237.9" y="58.7">NCONFIG</text>
<text x="237.9" y="62.5">CONF_DONE</text>
<text x="237.9" y="84.7">spi_mosi</text>
<text x="237.9" y="89.8">spi_sck</text>
<text x="237.9" y="87.2">spi_miso</text>
<text x="237.9" y="94.9">spi_ce[1]</text>
<text x="237.9" y="92.3">spi_ce[0]</text>
<text x="75.5" y="98.1">GND</text>
<text x="181.4" y="114.9">+3V3</text>
<text x="230.9" y="117.7">CLK3</text>
<text x="230.9" y="120.3">CLK0</text>
<text x="230.9" y="125.3">GPCLK2</text>
<text x="230.9" y="122.8">IO</text>
<text x="230.8" y="130.4">GPIO12</text>
<text x="230.8" y="127.9">GPIO16</text>
<text x="230.8" y="135.5">GPIO7</text>
<text x="230.8" y="133">GPIO11</text>
<text x="60.8" y="140.9">+3V3</text>
<text x="230.8" y="140.6">GPIO40</text>
<text x="230.8" y="143.1">GPIO38</text>
<text x="230.9" y="138">GPCLK0</text>
<text x="230.8" y="145.7">GPIO36</text>
<text x="230.8" y="148.2">GPIO32</text>
<text x="230.8" y="150.7">GPIO22</text>
<text x="230.8" y="155.8">GPIO29</text>
<text x="230.8" y="153.3">GPIO35</text>
<text x="110.2" y="159.6">IO-02</text>
<text x="110.2" y="157.1">IO-01</text>
<text x="131.7" y="157.1">IO-16</text>
<text x="131.7" y="159.6">IO-15</text>
<text x="110.2" y="164.7">IO-04</text>
<text x="110.2" y="162.2">IO-03</text>
<text x="110.2" y="167.3">IO-05</text>
<text x="131.7" y="164.7">IO-13</text>
<text x="131.7" y="167.3">IO-12</text>
<text x="131.7" y="162.2">IO-14</text>
<text x="57.7" y="173.7">GND</text>
<text x="110.2" y="172.3">IO-07</text>
<text x="110.2" y="169.8">IO-06</text>
<text x="131.7" y="172.3">IO-10</text>
<text x="131.7" y="169.8">IO-11</text>
<text x="110.2" y="174.9">IO-08</text>
<text x="131.7" y="174.9">IO-09</text>
</g>
<g font-size="1.6" fill="#008484">
<text x="72.1" y="31.4">CN302</text>
<text x="72.7" y="87.9">PINHEAD_PINHD-2X20</text>
</g>
<g font-size="1.4" fill="#008484">
<text x="76.6" y="35">1</text>
<text x="81.4" y="35">2</text>
<text x="76.6" y="37.6">3</text>
<text x="76.6" y="40.1">5</text>
<text x="81.4" y="37.6">4</text>
<text x="81.4" y="40.1">6</text>
<text x="76.6" y="42.7">7</text>
<text x="76.6" y="45.2">9</text>
<text x="76.6" y="47.7">11</text>
<text x="80.6" y="45.2">10</text>
<text x="80.6" y="47.7">12</text>
<text x="81.4" y="42.7">8</text>
<text x="76.6" y="50.3">13</text>
<text x="76.6" y="52.8">15</text>
<text x="80.6" y="50.3">14</text>
<text x="80.6" y="52.8">16</text>
<text x="76.6" y="55.4">17</text>
<text x="76.6" y="57.9">19</text>
<text x="80.6" y="57.9">20</text>
<text x="80.6" y="55.4">18</text>
<text x="76.6" y="60.4">21</text>
<text x="76.6" y="63">23</text>
<text x="76.6" y="65.5">25</text>
<text x="80.6" y="60.4">22</text>
<text x="80.6" y="63">24</text>
<text x="80.6" y="65.5">26</text>
<text x="76.6" y="68.1">27</text>
<text x="76.6" y="70.6">29</text>
<text x="80.6" y="70.6">30</text>
<text x="80.6" y="68.1">28</text>
<text x="76.6" y="73.1">31</text>
<text x="76.6" y="75.7">33</text>
<text x="80.6" y="73.1">32</text>
<text x="80.6" y="75.7">34</text>
<text x="76.6" y="78.2">35</text>
<text x="76.6" y="80.8">37</text>
<text x="76.6" y="83.3">39</text>
<text x="80.6" y="83.3">40</text>
<text x="80.6" y="78.2">36</text>
<text x="80.6" y="80.8">38</text>
<text x="46.7" y="146.8">1</text>
<text x="46.7" y="149.3">3</text>
<text x="51.5" y="146.8">2</text>
<text x="51.5" y="149.3">4</text>
<text x="46.7" y="151.9">5</text>
<text x="46.7" y="154.4">7</text>
<text x="51.5" y="151.9">6</text>
<text x="51.5" y="154.4">8</text>
<text x="46.7" y="157">9</text>
<text x="46.7" y="159.5">11</text>
<text x="50.7" y="157">10</text>
<text x="50.7" y="159.5">12</text>
<text x="46.7" y="162">13</text>
<text x="46.7" y="164.6">15</text>
<text x="46.7" y="167.1">17</text>
<text x="50.7" y="162">14</text>
<text x="50.7" y="164.6">16</text>
<text x="50.7" y="167.1">18</text>
<text x="46.7" y="169.7">19</text>
<text x="50.7" y="169.7">20</text>
</g>
<g font-size="1.4" fill="#840000">
<text x="65" y="37.6">SDA</text>
<text x="65.2" y="40.1">SCL</text>
<text x="156.4" y="41.4">CONF_DONE</text>
<text x="64.3" y="42.6">GPCLK0</text>
<text x="64.9" y="47.7">GPIO11</text>
<text x="88.3" y="47.7">GPIO12</text>
<text x="158.6" y="46.5">NSTATUS</text>
<text x="88.3" y="52.8">GPIO16</text>
<text x="88.3" y="60.4">GPIO22</text>
<text x="64.9" y="70.6">GPIO29</text>
<text x="64.3" y="73.1">GPCLK2</text>
<text x="88.3" y="73.1">GPIO32</text>
<text x="64.9" y="78.2">GPIO35</text>
<text x="88.3" y="78.2">GPIO36</text>
<text x="88.3" y="80.7">GPIO38</text>
<text x="88.3" y="83.3">GPIO40</text>
<text x="241.2" y="116.4">16</text>
<text x="216.7" y="125.2">GPCLK2</text>
<text x="217.3" y="130.3">GPIO12</text>
<text x="217.3" y="127.7">GPIO16</text>
<text x="216.7" y="137.9">GPCLK0</text>
<text x="217.3" y="132.8">GPIO11</text>
<text x="217.3" y="140.4">GPIO40</text>
<text x="217.3" y="143">GPIO38</text>
<text x="217.3" y="145.5">GPIO36</text>
<text x="217.3" y="148.1">GPIO32</text>
<text x="217.3" y="150.6">GPIO22</text>
<text x="217.3" y="153.1">GPIO35</text>
<text x="217.3" y="155.7">GPIO29</text>
<text x="35.8" y="167.1">SDA</text>
<text x="61" y="167.1">SCL</text>
</g>
<g font-size="1.4">
<text x="222.9" y="46.3">NSTATUS</text>
<text x="39.4" y="49.5">NCONFIG</text>
<text x="39.4" y="52.1">CONF_DONE</text>
<text x="223.5" y="50.2">DCLK</text>
<text x="223.5" y="54">DATA[0]</text>
<text x="45.1" y="57.1">MOSI_SPI0</text>
<text x="45.1" y="59.7">MISO_SPI0</text>
<text x="106" y="54.6">DCLK</text>
<text x="223.5" y="57.8">NCONFIG</text>
<text x="45.1" y="62.2">SCLK_SPI0</text>
<text x="103.5" y="62.2">CE0_SPI0</text>
<text x="103.5" y="64.8">CE1_SPI0</text>
<text x="222.9" y="61.6">CONF_DONE</text>
<text x="43.8" y="74.9">DATA[0]</text>
<text x="43.8" y="80">NSTATUS</text>
<text x="220.3" y="83.8">MOSI_SPI0</text>
<text x="220.3" y="86.4">MISO_SPI0</text>
<text x="220.3" y="88.9">SCLK_SPI0</text>
<text x="220.3" y="91.4">CE0_SPI0</text>
<text x="220.3" y="94">CE1_SPI0</text>
</g>
<g font-size=".4">
<text x="182.2" y="40.6">+3V3A</text>
<text x="182.2" y="45.7">+3V3A</text>
</g>
</svg>
